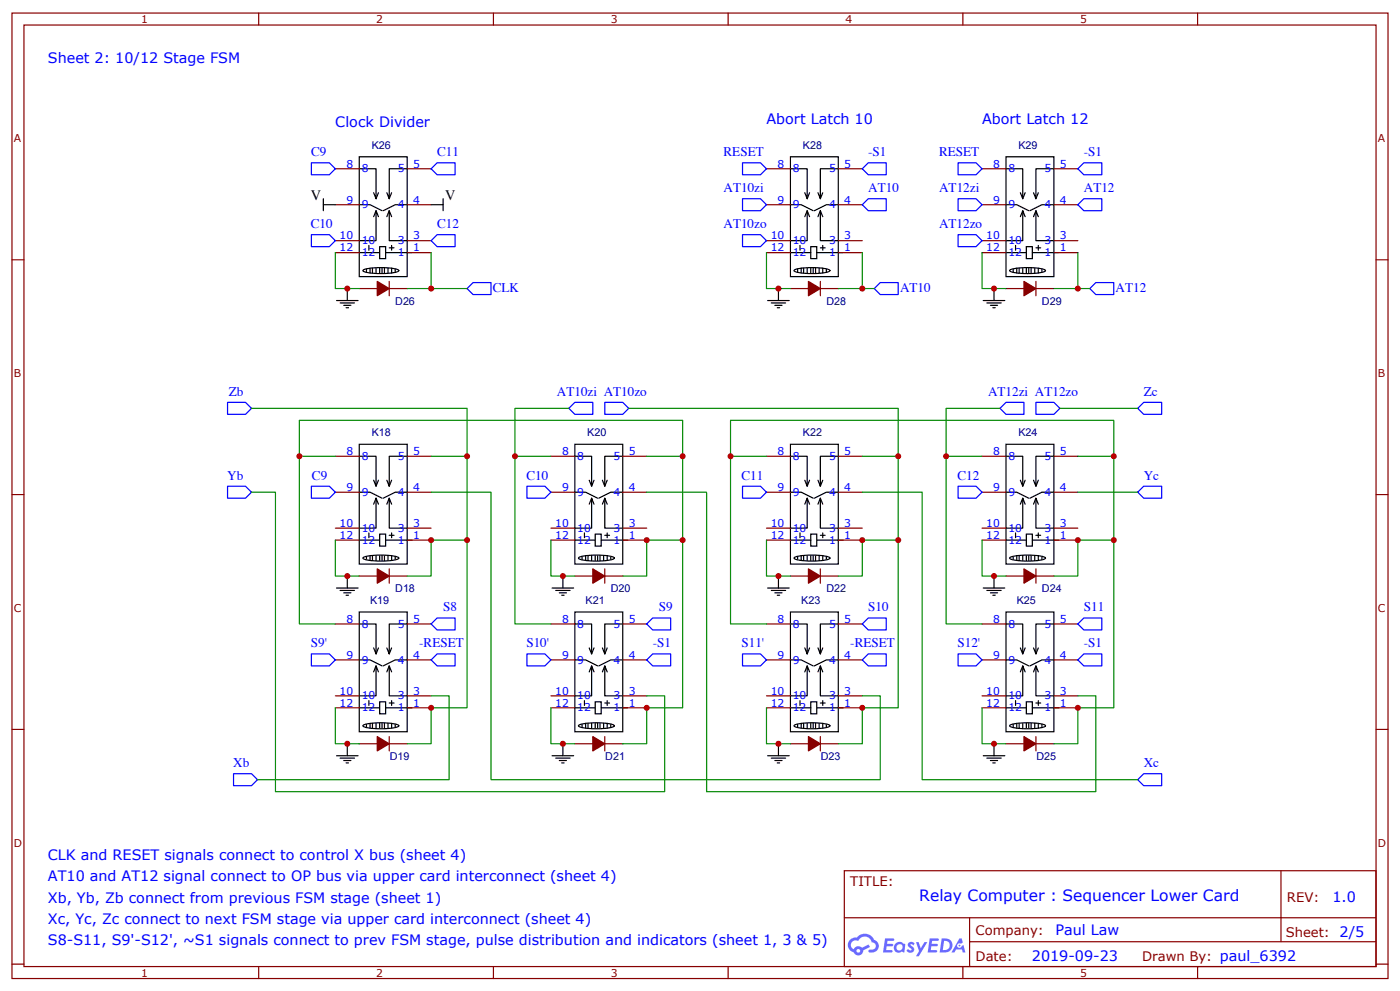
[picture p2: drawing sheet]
<svg xmlns="http://www.w3.org/2000/svg" width="412mm" height="292mm" viewBox="0 0 412 292" stroke-linecap="round" stroke-linejoin="round" font-family="sans-serif">
<g fill="none" stroke="#870000" stroke-width=".35">
<path d="M3.5 3.8h405.4v284.4h-405.4zM7.1 7.4h398.2v277.3h-398.2zM76.2 3.8v3.6M145.3 3.8v3.6M214.5 3.8v3.6M283.6 3.8v3.6M352.8 3.8v3.6M3.5 76.5h3.6M405.3 76.5h3.6M3.5 145.7h3.6M405.3 145.7h3.6M3.5 214.8h3.6"/>
<path d="M405.3 214.8h3.6M248.7 256.4h156.6v28.3h-156.6zM377.3 256.5v20.8M248.7 270.3h156.5M285.6 277.3h119.6M285.6 270.3v14.1M3.5 284h3.6M76.2 284.7v3.5M145.3 284.7v3.5M214.5 284.7v3.5M283.6 284.7v3.5M352.8 284.7v3.5"/>
<path d="M405.3 284h3.6"/>
</g>
<g fill="#5487ff">
<path d="M267.7 277.6a1.22 1.22 0 0 1 1.7 .3l-.4 .6a.47 .47 0 0 0-.3-.5 .47 .47 0 0 0-.5 .2l.1 .3a1.14 1.14 0 0 1 .8 1.7 1.14 1.14 0 0 1-1.9 0l-.2-.2 .5-.5 .7 .4a.29 .29 0 0 0 .3-.3 .29 .29 0 0 0-.2-.3 1.04 1.04 0 0 1-.6-1.7z"/>
<path d="M260.7 276.4h2.4l.3 .1-.2 .5-1.8 .1-.1 .9h1.5l.3 .3-.3 .4h-1.6l-.2 1.1h1.7l.2 .4-.2 .3h-2.6z"/>
<path d="M273.8 276.4h2.4l.3 .1-.1 .5-1.8 .1-.2 .9h1.6l.3 .3-.4 .4h-1.6l-.1 1.1h1.7l.2 .4-.2 .3h-2.6z"/>
<path d="M282.6 276.4h.7l.3 1.2-.6 .3a.69 .69 0 0 0-1 .3 .69 .69 0 0 0 .4 1 .69 .69 0 0 0 .9-.6l.5-.3 .6 2.2h-.8l-.2-.9h-1.8l-.5 .9h-.8z"/>
<path d="M269.8 277.4h.8l.6 1.9 1.1-1.9h.9l-2.6 4.2h-.8l.9-1.5z"/>
<path d="M277.4 276.4l-.6 4.1h1.3a2.11 2.11 0 0 0 2.5-2.1 2.11 2.11 0 0 0-2.5-2zM278.1 277.1a1.39 1.39 0 0 1 1.7 1.4 1.39 1.39 0 0 1-1.8 1.3h-.3z"/>
<path d="M263.7 278a1.54 1.54 0 0 0-.1 2.1 1.54 1.54 0 0 0 2.2 .2l.6 .2 .3-2.3-.2-.2-.4-.1a1.49 1.49 0 0 0-2.4 .1zM264 279a.94 .94 0 0 1 1.8 0 .94 .94 0 0 1-1.8 0z"/>
<path d="M250.4 276.7a2.18 2.18 0 0 0 1.1 3.8 1.44 1.44 0 0 0 1.6 .9 1.44 1.44 0 0 0 1.2-1.5l2-1-.5-.7-1.9 .9a1.47 1.47 0 0 0-2.4 .5 1.39 1.39 0 0 1-.7-2 1.39 1.39 0 0 1 2-.5 2.12 2.12 0 0 1 2.2-1.3 2.12 2.12 0 0 1 1.9 1.7 1.14 1.14 0 0 1 1.1 1.4 1.14 1.14 0 0 1-1.7 .8 .43 .43 0 0 0-.5 .3 .43 .43 0 0 0 .4 .5 1.98 1.98 0 0 0 2.5-1.2 1.98 1.98 0 0 0-1.2-2.5 3.1 3.1 0 0 0-5.3-.7l-.9 .1zM252.3 280a.55 .55 0 0 1 1.1 0 .55 .55 0 0 1-1.1 0z"/>
<circle cx="282.6" cy="278.5" r=".26"/>
</g>
<g fill="none" stroke="#870000" stroke-width=".35">
<path d="M98.8 49.7h7M119.9 49.7h7.1M225.8 49.7h7M246.9 49.7h7.1M289.3 49.7h7M310.4 49.7h7.1M98.8 74.4h7M98.8 70.9h7M98.8 60.3h7M119.9 74.4h7.1M119.9 70.9h7.1M119.9 60.3h7.1"/>
<path d="M225.8 74.4h7M225.8 70.9h7M225.8 60.3h7M246.9 74.4h7.1M246.9 70.9h7.1M246.9 60.3h7.1M289.3 74.4h7M289.3 70.9h7M289.3 60.3h7M310.4 74.4h7.1M310.4 70.9h7.1M310.4 60.3h7.1"/>
<path d="M105.8 85h5.3M114.7 82.9v4.2M114.7 85h5.2M232.8 85h5.3M241.7 82.9v4.2M241.7 85h5.2M296.3 85h5.3M305.2 82.9v4.2M305.2 85h5.2M98.8 134.4h7M119.9 134.4h7.1M162.3 134.4h7"/>
<path d="M183.4 134.4h7.1M225.8 134.4h7M246.9 134.4h7.1M289.3 134.4h7M310.4 134.4h7.1M98.8 159.1h7M98.8 155.5h7M98.8 145h7M119.9 159.1h7.1M119.9 155.5h7.1M119.9 145h7.1M162.3 159.1h7"/>
<path d="M162.3 155.5h7M162.3 145h7M183.4 159.1h7.1M183.4 155.5h7.1M183.4 145h7.1M225.8 159.1h7M225.8 155.5h7M225.8 145h7M246.9 159.1h7.1M246.9 155.5h7.1M246.9 145h7.1M289.3 159.1h7"/>
<path d="M289.3 155.5h7M289.3 145h7M310.4 159.1h7.1M310.4 155.5h7.1M310.4 145h7.1M105.8 169.7h5.3M114.7 167.5v4.3M114.7 169.7h5.2M169.3 169.7h5.3M178.2 169.7h5.2M178.2 167.5v4.3M232.8 169.7h5.3"/>
<path d="M241.7 169.7h5.2M241.7 167.5v4.3M296.3 169.7h5.3M305.2 169.7h5.2M305.2 167.5v4.3M98.8 194.3h7M98.8 183.8h7M119.9 194.3h7.1M119.9 183.8h7.1M162.3 194.3h7M162.3 183.8h7M183.4 194.3h7.1"/>
<path d="M183.4 183.8h7.1M225.8 194.3h7M225.8 183.8h7M246.9 194.3h7.1M246.9 183.8h7.1M289.3 194.3h7M289.3 183.8h7M310.4 194.3h7.1M310.4 183.8h7.1M98.8 208.5h7M98.8 204.9h7M105.8 219h5.3"/>
<path d="M114.7 216.9v4.3M114.7 219h5.2M119.9 208.5h7.1M119.9 204.9h7.1M162.3 208.5h7M162.3 204.9h7M169.3 219h5.3M178.2 219h5.2M178.2 216.9v4.3M183.4 208.5h7.1M183.4 204.9h7.1M225.8 208.5h7"/>
<path d="M225.8 204.9h7M232.8 219h5.3M241.7 219h5.2M241.7 216.9v4.3M246.9 208.5h7.1M246.9 204.9h7.1M289.3 208.5h7M289.3 204.9h7M296.3 219h5.3M305.2 219h5.2M305.2 216.9v4.3M310.4 208.5h7.1"/>
<path d="M310.4 204.9h7.1"/>
</g>
<g fill="#870000" stroke="#870000" stroke-width=".35">
<path d="M111.1 216.9l3.6 2.1-3.6 2.2z"/>
<path d="M111.1 167.5l3.6 2.2-3.6 2.1z"/>
<path d="M174.6 167.5l3.6 2.2-3.6 2.1z"/>
<path d="M174.6 216.9l3.6 2.1-3.6 2.2z"/>
<path d="M238.1 167.5l3.6 2.2-3.6 2.1z"/>
<path d="M238.1 216.9l3.6 2.1-3.6 2.2z"/>
<path d="M301.6 167.5l3.6 2.2-3.6 2.1z"/>
<path d="M301.6 216.9l3.6 2.1-3.6 2.2z"/>
<path d="M111.1 82.9l3.6 2.1-3.6 2.1z"/>
<path d="M238.1 82.9l3.6 2.1-3.6 2.1z"/>
<path d="M301.6 82.9l3.6 2.1-3.6 2.1z"/>
</g>
<g fill="none" stroke="#000" stroke-width=".35">
<path d="M95.2 58.5v3.6M105.8 46.2h14.1v35.3h-14.1zM105.8 49.7h5v8.8l-.7-1.7M111.5 56.8l-.7 1.7M115.4 56.8l-.7 1.7M119.9 49.7h-5.2v8.8l-.8-1.7M130.5 58.5v3.6M232.8 46.2h14.1v35.3h-14.1zM232.8 49.7h5v8.8l-.7-1.7M238.5 56.8l-.7 1.7M242.4 56.8l-.7 1.7M246.9 49.7h-5.2v8.8l-.8-1.7"/>
<path d="M296.3 46.2h14.1v35.3h-14.1zM296.3 49.7h5v8.8l-.7-1.7M302 56.8l-.7 1.7M305.9 56.8l-.7 1.7M310.4 49.7h-5.2v8.8l-.8-1.7M95.2 60.3h3.6M105.8 60.3h3.2l3.5 1.8M105.8 74.4h6M107 79.5a19.4 19.4 0 0 1 10.4 0l.1 .2a8.7 8.7 0 0 1-5.3 .9 8.7 8.7 0 0 1-5.3-.9zM107.9 79.3v.7M108.7 72.3v1.4M109 79v1.4"/>
<path d="M109.7 79v1.4M110.8 79v1.4M110.8 62.1l-.7 1.7M111.5 63.8l-.7-1.7v8.8h-5M111.8 72.6h1.8v3.6h-1.8zM111.8 79v1.4M112.5 79v1.4M113.2 79v1.4M113.6 74.4h7.8M114.3 79v1.4M114.7 73h1.4M114.7 62.1l-.8 1.7"/>
<path d="M115.4 63.8l-.7-1.7v8.8h5.2M115.4 72.3v1.4M115.4 79v1.4M116.4 79.3v.7M119.9 60.3h-3.5l-3.5 1.8M127 60.3h3.5M232.8 60.3h3.2l3.5 1.8M232.8 74.4h6M234 79.5a19.4 19.4 0 0 1 10.4 0l.1 .2a8.7 8.7 0 0 1-5.3 .9 8.7 8.7 0 0 1-5.3-.9zM234.9 79.3v.7M235.7 72.3v1.4M236 79v1.4"/>
<path d="M236.7 79v1.4M237.8 79v1.4M237.8 62.1l-.7 1.7M238.5 63.8l-.7-1.7v8.8h-5M238.8 72.6h1.8v3.6h-1.8zM238.8 79v1.4M239.5 79v1.4M240.2 79v1.4M240.6 74.4h7.8M241.3 79v1.4M241.7 73h1.4M241.7 62.1l-.8 1.7"/>
<path d="M242.4 63.8l-.7-1.7v8.8h5.2M242.4 72.3v1.4M242.4 79v1.4M243.4 79.3v.7M246.9 60.3h-3.5l-3.5 1.8M296.3 60.3h3.2l3.5 1.8M296.3 74.4h6M297.5 79.5a19.4 19.4 0 0 1 10.4 0l.1 .2a8.7 8.7 0 0 1-5.3 .9 8.7 8.7 0 0 1-5.3-.9zM298.4 79.3v.7M299.2 72.3v1.4M299.5 79v1.4M300.2 79v1.4"/>
<path d="M301.3 79v1.4M301.3 62.1l-.7 1.7M302 63.8l-.7-1.7v8.8h-5M302.3 72.6h1.8v3.6h-1.8zM302.3 79v1.4M303 79v1.4M303.7 79v1.4M304.1 74.4h7.8M304.8 79v1.4M305.2 73h1.4M305.2 62.1l-.8 1.7M305.9 63.8l-.7-1.7v8.8h5.2"/>
<path d="M305.9 72.3v1.4M305.9 79v1.4M306.9 79.3v.7M310.4 60.3h-3.5l-3.5 1.8M99.1 88.5h6.4M100.2 89.2h4.2M101.2 89.9h2.2M102 90.6h.7M102.3 85v3.5M226.1 88.5h6.4M227.2 89.2h4.2M228.2 89.9h2.2"/>
<path d="M229 90.6h.7M229.3 85v3.5M289.6 88.5h6.4M290.7 89.2h4.2M291.7 89.9h2.2M292.5 90.6h.7M292.8 85v3.5M105.8 130.8h14.1v35.3h-14.1zM105.8 134.4h5v8.8l-.7-1.8M119.9 134.4h-5.2v8.8l-.8-1.8M169.3 130.8h14.1v35.3h-14.1zM169.3 134.4h5v8.8l-.7-1.8"/>
<path d="M183.4 134.4h-5.2v8.8l-.8-1.8M232.8 130.8h14.1v35.3h-14.1zM232.8 134.4h5v8.8l-.7-1.8M246.9 134.4h-5.2v8.8l-.8-1.8M296.3 130.8h14.1v35.3h-14.1zM296.3 134.4h5v8.8l-.7-1.8M310.4 134.4h-5.2v8.8l-.8-1.8M105.8 145h3.2l3.5 1.7M105.8 159.1h6M108.7 157v1.4M110.8 146.7l-.7 1.8M111.5 148.5l-.7-1.8v8.8h-5"/>
<path d="M111.5 141.4l-.7 1.8M111.8 157.3h1.8v3.5h-1.8zM113.6 159.1h7.8M114.7 157.7h1.4M114.7 146.7l-.8 1.8M115.4 148.5l-.7-1.8v8.8h5.2M115.4 157v1.4M115.4 141.4l-.7 1.8M119.9 145h-3.5l-3.5 1.7M169.3 145h3.2l3.5 1.7M169.3 159.1h6M172.2 157v1.4"/>
<path d="M174.3 146.7l-.7 1.8M175 148.5l-.7-1.8v8.8h-5M175 141.4l-.7 1.8M175.3 157.3h1.8v3.5h-1.8zM177.1 159.1h7.8M178.2 157.7h1.4M178.2 146.7l-.8 1.8M178.9 148.5l-.7-1.8v8.8h5.2M178.9 141.4l-.7 1.8M178.9 157v1.4M183.4 145h-3.5l-3.5 1.7M232.8 145h3.2l3.5 1.7"/>
<path d="M232.8 159.1h6M235.7 157v1.4M237.8 146.7l-.7 1.8M238.5 148.5l-.7-1.8v8.8h-5M238.5 141.4l-.7 1.8M238.8 157.3h1.8v3.5h-1.8zM240.6 159.1h7.8M241.7 157.7h1.4M241.7 146.7l-.8 1.8M242.4 148.5l-.7-1.8v8.8h5.2M242.4 141.4l-.7 1.8M242.4 157v1.4"/>
<path d="M246.9 145h-3.5l-3.5 1.7M296.3 145h3.2l3.5 1.7M296.3 159.1h6M299.2 157v1.4M301.3 146.7l-.7 1.8M302 148.5l-.7-1.8v8.8h-5M302 141.4l-.7 1.8M302.3 157.3h1.8v3.5h-1.8zM304.1 159.1h7.8M305.2 157.7h1.4M305.2 146.7l-.8 1.8M305.9 148.5l-.7-1.8v8.8h5.2"/>
<path d="M305.9 141.4l-.7 1.8M305.9 157v1.4M310.4 145h-3.5l-3.5 1.7M99.1 173.2h6.4M100.2 173.9h4.2M101.2 174.6h2.2M102 175.3h.7M102.3 169.7v3.5M107 164.2a19.4 19.4 0 0 1 10.4 0l.1 .2a8.7 8.7 0 0 1-5.3 .8 8.7 8.7 0 0 1-5.3-.8zM107.9 164v.7M109 163.7v1.4M109.7 163.7v1.4"/>
<path d="M110.8 163.7v1.4M111.8 163.7v1.4M112.5 163.7v1.4M113.2 163.7v1.4M114.3 163.7v1.4M115.4 163.7v1.4M116.4 164v.7M162.6 173.2h6.4M163.7 173.9h4.2M164.7 174.6h2.2M165.5 175.3h.7M165.8 169.7v3.5"/>
<path d="M170.5 164.2a19.4 19.4 0 0 1 10.4 0l.1 .2a8.7 8.7 0 0 1-5.3 .8 8.7 8.7 0 0 1-5.3-.8zM171.4 164v.7M172.5 163.7v1.4M173.2 163.7v1.4M174.3 163.7v1.4M175.3 163.7v1.4M176 163.7v1.4M176.7 163.7v1.4M177.8 163.7v1.4M178.9 163.7v1.4M179.9 164v.7M226.1 173.2h6.4"/>
<path d="M227.2 173.9h4.2M228.2 174.6h2.2M229 175.3h.7M229.3 169.7v3.5M234 164.2a19.4 19.4 0 0 1 10.4 0l.1 .2a8.7 8.7 0 0 1-5.3 .8 8.7 8.7 0 0 1-5.3-.8zM234.9 164v.7M236 163.7v1.4M236.7 163.7v1.4M237.8 163.7v1.4M238.8 163.7v1.4M239.5 163.7v1.4M240.2 163.7v1.4"/>
<path d="M241.3 163.7v1.4M242.4 163.7v1.4M243.4 164v.7M289.6 173.2h6.4M290.7 173.9h4.2M291.7 174.6h2.2M292.5 175.3h.7M292.8 169.7v3.5M297.5 164.2a19.4 19.4 0 0 1 10.4 0l.1 .2a8.7 8.7 0 0 1-5.3 .8 8.7 8.7 0 0 1-5.3-.8zM298.4 164v.7M299.5 163.7v1.4M300.2 163.7v1.4"/>
<path d="M301.3 163.7v1.4M302.3 163.7v1.4M303 163.7v1.4M303.7 163.7v1.4M304.8 163.7v1.4M305.9 163.7v1.4M306.9 164v.7M105.8 180.2h14.1v35.3h-14.1zM105.8 194.3h3.2l3.5 1.8M105.8 183.8h5v8.8l-.7-1.8M110.8 196.1l-.7 1.8M111.5 197.9l-.7-1.8v8.8h-5"/>
<path d="M111.5 190.8l-.7 1.8M114.7 196.1l-.8 1.8M115.4 197.9l-.7-1.8v8.8h5.2M115.4 190.8l-.7 1.8M119.9 194.3h-3.5l-3.5 1.8M119.9 183.8h-5.2v8.8l-.8-1.8M169.3 180.2h14.1v35.3h-14.1zM169.3 194.3h3.2l3.5 1.8M169.3 183.8h5v8.8l-.7-1.8M174.3 196.1l-.7 1.8M175 197.9l-.7-1.8v8.8h-5M175 190.8l-.7 1.8"/>
<path d="M178.2 196.1l-.8 1.8M178.9 197.9l-.7-1.8v8.8h5.2M178.9 190.8l-.7 1.8M183.4 194.3h-3.5l-3.5 1.8M183.4 183.8h-5.2v8.8l-.8-1.8M232.8 180.2h14.1v35.3h-14.1zM232.8 194.3h3.2l3.5 1.8M232.8 183.8h5v8.8l-.7-1.8M237.8 196.1l-.7 1.8M238.5 197.9l-.7-1.8v8.8h-5M238.5 190.8l-.7 1.8M241.7 196.1l-.8 1.8"/>
<path d="M242.4 197.9l-.7-1.8v8.8h5.2M242.4 190.8l-.7 1.8M246.9 194.3h-3.5l-3.5 1.8M246.9 183.8h-5.2v8.8l-.8-1.8M296.3 180.2h14.1v35.3h-14.1zM296.3 194.3h3.2l3.5 1.8M296.3 183.8h5v8.8l-.7-1.8M301.3 196.1l-.7 1.8M302 197.9l-.7-1.8v8.8h-5M302 190.8l-.7 1.8M305.2 196.1l-.8 1.8M305.9 197.9l-.7-1.8v8.8h5.2"/>
<path d="M305.9 190.8l-.7 1.8M310.4 194.3h-3.5l-3.5 1.8M310.4 183.8h-5.2v8.8l-.8-1.8M102.3 219v3.6M105.8 208.5h6M107 213.6a19.4 19.4 0 0 1 10.4 0l.1 .1a8.7 8.7 0 0 1-5.3 .9 8.7 8.7 0 0 1-5.3-.9zM107.9 213.4v.7M108.7 206.3v1.5M109 213v1.5M109.7 213v1.5M110.8 213v1.5M111.8 206.7h1.8v3.5h-1.8z"/>
<path d="M111.8 213v1.5M112.5 213v1.5M113.2 213v1.5M113.6 208.5h7.8M114.3 213v1.5M114.7 207h1.4M115.4 206.3v1.5M115.4 213v1.5M116.4 213.4v.7M165.8 219v3.6M169.3 208.5h6M170.5 213.6a19.4 19.4 0 0 1 10.4 0l.1 .1a8.7 8.7 0 0 1-5.3 .9 8.7 8.7 0 0 1-5.3-.9z"/>
<path d="M171.4 213.4v.7M172.2 206.3v1.5M172.5 213v1.5M173.2 213v1.5M174.3 213v1.5M175.3 206.7h1.8v3.5h-1.8zM175.3 213v1.5M176 213v1.5M176.7 213v1.5M177.1 208.5h7.8M177.8 213v1.5M178.2 207h1.4"/>
<path d="M178.9 206.3v1.5M178.9 213v1.5M179.9 213.4v.7M229.3 219v3.6M232.8 208.5h6M234 213.6a19.4 19.4 0 0 1 10.4 0l.1 .1a8.7 8.7 0 0 1-5.3 .9 8.7 8.7 0 0 1-5.3-.9zM234.9 213.4v.7M235.7 206.3v1.5M236 213v1.5M236.7 213v1.5M237.8 213v1.5M238.8 206.7h1.8v3.5h-1.8z"/>
<path d="M238.8 213v1.5M239.5 213v1.5M240.2 213v1.5M240.6 208.5h7.8M241.3 213v1.5M241.7 207h1.4M242.4 206.3v1.5M242.4 213v1.5M243.4 213.4v.7M292.8 219v3.6M296.3 208.5h6M297.5 213.6a19.4 19.4 0 0 1 10.4 0l.1 .1a8.7 8.7 0 0 1-5.3 .9 8.7 8.7 0 0 1-5.3-.9z"/>
<path d="M298.4 213.4v.7M299.2 206.3v1.5M299.5 213v1.5M300.2 213v1.5M301.3 213v1.5M302.3 206.7h1.8v3.5h-1.8zM302.3 213v1.5M303 213v1.5M303.7 213v1.5M304.1 208.5h7.8M304.8 213v1.5M305.2 207h1.4"/>
<path d="M305.9 206.3v1.5M305.9 213v1.5M306.9 213.4v.7M99.1 222.6h6.4M100.2 223.3h4.2M101.2 224h2.2M102 224.7h.7M162.6 222.6h6.4M163.7 223.3h4.2M164.7 224h2.2M165.5 224.7h.7M226.1 222.6h6.4"/>
<path d="M227.2 223.3h4.2M228.2 224h2.2M229 224.7h.7M289.6 222.6h6.4M290.7 223.3h4.2M291.7 224h2.2M292.5 224.7h.7"/>
</g>
<g fill="none" stroke="#00f" stroke-width=".35">
<path d="M91.7 47.9h5.3l1.8 1.8-1.8 1.8h-5.3zM127 49.7l1.8-1.8h5.3v3.6h-5.3zM218.7 58.5h5.3l1.8 1.8-1.8 1.8h-5.3zM218.7 47.9h5.3l1.8 1.8-1.8 1.8h-5.3zM254 49.7l1.8-1.8h5.3v3.6h-5.3zM282.2 47.9h5.3l1.8 1.8-1.8 1.8h-5.3zM282.2 58.5h5.3l1.8 1.8-1.8 1.8h-5.3zM317.5 49.7l1.8-1.8h5.3v3.6h-5.3zM91.7 69.1h5.3l1.8 1.8-1.8 1.7h-5.3zM127 70.9l1.8-1.8h5.3v3.5h-5.3zM218.7 69.1h5.3l1.8 1.8-1.8 1.7h-5.3zM254 60.3l1.8-1.8h5.3v3.6h-5.3z"/>
<path d="M282.2 69.1h5.3l1.8 1.8-1.8 1.7h-5.3zM317.5 60.3l1.8-1.8h5.3v3.6h-5.3zM139.3 83.2h5.3v3.5h-5.3l-1.7-1.7zM259.3 83.2h5.3v3.5h-5.3l-1.8-1.7zM322.8 83.2h5.3v3.5h-5.3l-1.8-1.7zM67 118.5h5.3l1.8 1.8-1.8 1.7h-5.3zM178.2 118.5h5.2l1.8 1.8-1.8 1.7h-5.2zM305.2 118.5h5.2l1.8 1.8-1.8 1.7h-5.2zM167.6 120.3l1.7-1.8h5.3v3.5h-5.3zM294.6 120.3l1.7-1.8h5.3v3.5h-5.3zM335.1 120.3l1.8-1.8h5.3v3.5h-5.3zM67 143.2h5.3l1.8 1.8-1.8 1.7h-5.3z"/>
<path d="M91.7 143.2h5.3l1.8 1.8-1.8 1.7h-5.3zM155.2 143.2h5.3l1.8 1.8-1.8 1.7h-5.3zM218.7 143.2h5.3l1.8 1.8-1.8 1.7h-5.3zM282.2 143.2h5.3l1.8 1.8-1.8 1.7h-5.3zM335.1 145l1.8-1.8h5.3v3.5h-5.3zM91.7 192.6h5.3l1.8 1.7-1.8 1.8h-5.3zM127 183.8l1.8-1.8h5.3v3.5h-5.3zM127 194.3l1.8-1.7h5.3v3.5h-5.3zM155.2 192.6h5.3l1.8 1.7-1.8 1.8h-5.3zM190.5 183.8l1.8-1.8h5.3v3.5h-5.3zM192.3 192.6h5.3v3.5h-5.3l-1.8-1.8zM218.7 192.6h5.3l1.8 1.7-1.8 1.8h-5.3z"/>
<path d="M254 183.8l1.8-1.8h5.3v3.5h-5.3zM255.8 192.6h5.3v3.5h-5.3l-1.8-1.8zM282.2 192.6h5.3l1.8 1.7-1.8 1.8h-5.3zM317.5 183.8l1.8-1.8h5.3v3.5h-5.3zM317.5 194.3l1.8-1.7h5.3v3.5h-5.3zM68.8 227.9h5.3l1.7 1.7-1.7 1.8h-5.3zM335.1 229.6l1.8-1.7h5.3v3.5h-5.3z"/>
</g>
<g fill="none" stroke="#008700" stroke-width=".35">
<path d="M98.8 74.4v10.6h7M127 74.4v10.6h-7.1M225.8 74.4v10.6h7M254 74.4v10.6h-7.1M289.3 74.4v10.6h7M317.5 74.4v10.6h-7.1M127 85h10.6M254 85h3.5M317.5 85h3.5M74.1 120.3h63.5v14.1M88.2 134.4v-10.6h112.9v10.6M98.8 134.4h-10.6v49.4h10.6"/>
<path d="M127 134.4h10.6v74.1h-10.6v10.5h-7.1M162.3 134.4h-10.6v49.4h10.6M167.6 120.3h-15.9v14.1M185.2 120.3h79.4v14.1M190.5 134.4h10.6v74.1h-10.6v10.5h-7.1M215.2 134.4v-10.6h112.9v10.6M225.8 134.4h-10.6v49.4h10.6M254 134.4h10.6v74.1h-10.6v10.5h-7.1M289.3 134.4h-10.6v49.4h10.6M294.6 120.3h-15.9v14.1M312.2 120.3h22.9M317.5 134.4h10.6v74.1h-10.6v10.5h-7.1"/>
<path d="M74.1 145h7v88.2h114.7v-28.3h-5.3M98.8 159.1v10.6h7M127 145h17.6v84.6h114.7v-24.7h-5.3M137.6 159.1h-10.6v10.6h-7.1M162.3 159.1v10.6h7M190.5 145h17.6v88.2h114.7v-28.3h-5.3M201.1 159.1h-10.6v10.6h-7.1M225.8 159.1v10.6h7M254 145h17.6v84.6h63.5M264.6 159.1h-10.6v10.6h-7.1M289.3 159.1v10.6h7M317.5 145h17.6"/>
<path d="M328.1 159.1h-10.6v10.6h-7.1M98.8 208.5v10.5h7M127 204.9h5.3v24.7h-56.5M162.3 208.5v10.5h7M225.8 208.5v10.5h7M289.3 208.5v10.5h7"/>
</g>
<g fill="#c00">
<circle cx="292.8" cy="85" r=".88"/>
<circle cx="317.5" cy="85" r=".88"/>
<circle cx="278.7" cy="134.4" r=".88"/>
<circle cx="215.2" cy="134.4" r=".88"/>
<circle cx="328.1" cy="134.4" r=".88"/>
<circle cx="151.7" cy="134.4" r=".88"/>
<circle cx="88.2" cy="134.4" r=".88"/>
<circle cx="201.1" cy="134.4" r=".88"/>
<circle cx="317.5" cy="159.1" r=".88"/>
<circle cx="328.1" cy="159.1" r=".88"/>
<circle cx="317.5" cy="208.5" r=".88"/>
<circle cx="292.8" cy="219" r=".88"/>
<circle cx="292.8" cy="169.7" r=".88"/>
<circle cx="190.5" cy="159.1" r=".88"/>
<circle cx="201.1" cy="159.1" r=".88"/>
<circle cx="190.5" cy="208.5" r=".88"/>
<circle cx="165.8" cy="219" r=".88"/>
<circle cx="165.8" cy="169.7" r=".88"/>
<circle cx="102.3" cy="169.7" r=".88"/>
<circle cx="102.3" cy="219" r=".88"/>
<circle cx="127" cy="208.5" r=".88"/>
<circle cx="137.6" cy="159.1" r=".88"/>
<circle cx="127" cy="159.1" r=".88"/>
<circle cx="229.3" cy="169.7" r=".88"/>
<circle cx="229.3" cy="219" r=".88"/>
<circle cx="254" cy="208.5" r=".88"/>
<circle cx="264.6" cy="159.1" r=".88"/>
<circle cx="254" cy="159.1" r=".88"/>
<circle cx="102.3" cy="85" r=".88"/>
<circle cx="127" cy="85" r=".88"/>
<circle cx="137.6" cy="134.4" r=".88"/>
<circle cx="264.6" cy="134.4" r=".88"/>
<circle cx="254" cy="85" r=".88"/>
<circle cx="229.3" cy="85" r=".88"/>
</g>
<text font-size="4.6" fill="#00f" x="270.8" y="265.5">Relay Computer : Sequencer Lower Card</text>
<g font-size="4.2" fill="#00f">
<text x="14.1" y="18.6">Sheet 2: 10/12 Stage FSM</text>
<text x="98.8" y="37.4">Clock Divider</text>
<text x="225.8" y="36.4">Abort Latch 10</text>
<text x="289.3" y="36.4">Abort Latch 12</text>
<text x="14.1" y="253.3">CLK and RESET signals connect to control X bus (sheet 4)</text>
<text x="14.1" y="259.6">AT10 and AT12 signal connect to OP bus via upper card interconnect (sheet 4)</text>
<text x="14.1" y="265.8">Xb, Yb, Zb connect from previous FSM stage (sheet 1)</text>
<text x="392.5" y="265.7">1.0</text>
<text x="14.1" y="272.1">Xc, Yc, Zc connect to next FSM stage via upper card interconnect (sheet 4)</text>
<text x="310.9" y="275.3">Paul Law</text>
<text x="14.1" y="278.4">S8-S11, S9'-S12', ~S1 signals connect to prev FSM stage, pulse distribution and indicators (sheet 1, 3 &amp; 5)</text>
<text x="304" y="283.1">2019-09-23</text>
</g>
<g font-size="4.2">
<text x="91.6" y="59">V</text>
<text x="131.2" y="59">V</text>
</g>
<g font-size="3.9" fill="#00f">
<text x="91.6" y="46">C9</text>
<text x="128.8" y="46">C11</text>
<text x="213.1" y="46">RESET</text>
<text x="255.8" y="46">-S1</text>
<text x="276.6" y="46">RESET</text>
<text x="319.3" y="46">-S1</text>
<text x="213.1" y="56.6">AT10zi</text>
<text x="255.8" y="56.6">AT10</text>
<text x="276.6" y="56.6">AT12zi</text>
<text x="319.3" y="56.6">AT12</text>
<text x="91.6" y="67.1">C10</text>
<text x="128.8" y="67.1">C12</text>
<text x="213.1" y="67.2">AT10zo</text>
<text x="276.6" y="67.2">AT12zo</text>
<text x="145.2" y="86">CLK</text>
<text x="265.1" y="86">AT10</text>
<text x="328.6" y="86">AT12</text>
<text x="67.4" y="116.5">Zb</text>
<text x="164" y="116.6">AT10zi AT10zo</text>
<text x="291" y="116.6">AT12zi AT12zo</text>
<text x="336.9" y="116.5">Zc</text>
<text x="66.9" y="141.2">Yb</text>
<text x="91.9" y="141.2">C9</text>
<text x="155.1" y="141.3">C10</text>
<text x="218.4" y="141.3">C11</text>
<text x="282.1" y="141.3">C12</text>
<text x="336.9" y="141.2">Yc</text>
<text x="130.5" y="180.1">S8</text>
<text x="194" y="180.1">S9</text>
<text x="255.8" y="180.1">S10</text>
<text x="319.3" y="180.1">S11</text>
<text x="91.6" y="190.6">S9'</text>
<text x="123.5" y="190.6">-RESET</text>
<text x="155" y="190.7">S10'</text>
<text x="192.3" y="190.6">-S1</text>
<text x="218.4" y="190.7">S11'</text>
<text x="250.5" y="190.6">-RESET</text>
<text x="282" y="190.7">S12'</text>
<text x="319.3" y="190.6">-S1</text>
<text x="68.7" y="225.9">Xb</text>
<text x="336.9" y="225.9">Xc</text>
</g>
<g font-size="3.9" fill="#800">
<text x="250.5" y="261">TITLE:</text>
<text x="379.1" y="265.7">REV:</text>
<text x="287.4" y="275.2">Company:</text>
<text x="378.7" y="275.8">Sheet: 2/5</text>
<text x="287.4" y="282.9">Date:</text>
<text x="336.4" y="283">Drawn By: paul_6392</text>
</g>
<g font-size="3.2" fill="#800">
<text x="41.6" y="6.8">1</text>
<text x="110.8" y="6.8">2</text>
<text x="179.9" y="6.8">3</text>
<text x="249.1" y="6.8">4</text>
<text x="318.2" y="6.8">5</text>
<text x="4.1" y="41.9">A</text>
<text x="405.9" y="41.9">A</text>
<text x="4.1" y="111.1">B</text>
<text x="405.9" y="111.1">B</text>
<text x="4.1" y="180.2">C</text>
<text x="405.9" y="180.2">C</text>
<text x="4.1" y="249.4">D</text>
<text x="405.9" y="249.4">D</text>
<text x="41.6" y="287.7">1</text>
<text x="110.8" y="287.7">2</text>
<text x="179.9" y="287.7">3</text>
<text x="249.1" y="287.7">4</text>
<text x="318.2" y="287.7">5</text>
</g>
<g font-size="3.2" fill="#000080">
<text x="109.5" y="43.9">K26</text>
<text x="236.5" y="43.9">K28</text>
<text x="300" y="43.9">K29</text>
<text x="116.4" y="89.7">D26</text>
<text x="243.4" y="89.8">D28</text>
<text x="306.9" y="89.8">D29</text>
<text x="109.5" y="128.5">K18</text>
<text x="173" y="128.5">K20</text>
<text x="236.5" y="128.5">K22</text>
<text x="300" y="128.5">K24</text>
<text x="109" y="177.9">K19</text>
<text x="116.4" y="174.4">D18</text>
<text x="172.5" y="177.9">K21</text>
<text x="179.9" y="174.4">D20</text>
<text x="236" y="177.9">K23</text>
<text x="243.4" y="174.4">D22</text>
<text x="299.5" y="177.9">K25</text>
<text x="306.9" y="174.4">D24</text>
<text x="114.8" y="223.7">D19</text>
<text x="178.3" y="223.7">D21</text>
<text x="241.8" y="223.7">D23</text>
<text x="305.3" y="223.7">D25</text>
</g>
<g font-size="3.2" fill="#00f">
<text x="102.1" y="49.4">8</text>
<text x="106.5" y="50.8">8</text>
<text x="117.2" y="50.8">5</text>
<text x="121.7" y="49.4">5</text>
<text x="229.1" y="49.4">8</text>
<text x="233.5" y="50.8">8</text>
<text x="244.2" y="50.8">5</text>
<text x="248.7" y="49.4">5</text>
<text x="292.6" y="49.4">8</text>
<text x="297" y="50.8">8</text>
<text x="307.7" y="50.8">5</text>
<text x="312.2" y="49.4">5</text>
<text x="102.1" y="59.9">9</text>
<text x="121.7" y="59.9">4</text>
<text x="229.1" y="59.9">9</text>
<text x="248.7" y="59.9">4</text>
<text x="292.6" y="59.9">9</text>
<text x="312.2" y="59.9">4</text>
<text x="106.5" y="61.3">9</text>
<text x="117.2" y="61.3">4</text>
<text x="233.5" y="61.3">9</text>
<text x="244.2" y="61.3">4</text>
<text x="297" y="61.3">9</text>
<text x="307.7" y="61.3">4</text>
<text x="100" y="70.5">10</text>
<text x="106.5" y="71.9">10</text>
<text x="117.2" y="71.9">3</text>
<text x="121.7" y="70.5">3</text>
<text x="227" y="70.5">10</text>
<text x="233.5" y="71.9">10</text>
<text x="244.2" y="71.9">3</text>
<text x="248.7" y="70.5">3</text>
<text x="290.5" y="70.5">10</text>
<text x="297" y="71.9">10</text>
<text x="307.7" y="71.9">3</text>
<text x="312.2" y="70.5">3</text>
<text x="100" y="74">12</text>
<text x="106.5" y="75.5">12</text>
<text x="117.2" y="75.5">1</text>
<text x="121.7" y="74">1</text>
<text x="227" y="74">12</text>
<text x="233.5" y="75.5">12</text>
<text x="244.2" y="75.5">1</text>
<text x="248.7" y="74">1</text>
<text x="290.5" y="74">12</text>
<text x="297" y="75.5">12</text>
<text x="307.7" y="75.5">1</text>
<text x="312.2" y="74">1</text>
<text x="102.1" y="134">8</text>
<text x="106.5" y="135.4">8</text>
<text x="117.2" y="135.4">5</text>
<text x="121.7" y="134">5</text>
<text x="165.6" y="134">8</text>
<text x="170" y="135.4">8</text>
<text x="180.7" y="135.4">5</text>
<text x="185.2" y="134">5</text>
<text x="229.1" y="134">8</text>
<text x="233.5" y="135.4">8</text>
<text x="244.2" y="135.4">5</text>
<text x="248.7" y="134">5</text>
<text x="292.6" y="134">8</text>
<text x="297" y="135.4">8</text>
<text x="307.7" y="135.4">5</text>
<text x="312.2" y="134">5</text>
<text x="102.1" y="144.6">9</text>
<text x="106.5" y="146">9</text>
<text x="117.2" y="146">4</text>
<text x="121.7" y="144.6">4</text>
<text x="165.6" y="144.6">9</text>
<text x="170" y="146">9</text>
<text x="180.7" y="146">4</text>
<text x="185.2" y="144.6">4</text>
<text x="229.1" y="144.6">9</text>
<text x="233.5" y="146">9</text>
<text x="244.2" y="146">4</text>
<text x="248.7" y="144.6">4</text>
<text x="292.6" y="144.6">9</text>
<text x="297" y="146">9</text>
<text x="307.7" y="146">4</text>
<text x="312.2" y="144.6">4</text>
<text x="100" y="155.2">10</text>
<text x="121.7" y="155.2">3</text>
<text x="163.5" y="155.2">10</text>
<text x="185.2" y="155.2">3</text>
<text x="227" y="155.2">10</text>
<text x="248.7" y="155.2">3</text>
<text x="290.5" y="155.2">10</text>
<text x="312.2" y="155.2">3</text>
<text x="100" y="158.7">12</text>
<text x="106.5" y="160.1">12</text>
<text x="106.5" y="156.6">10</text>
<text x="117.2" y="156.6">3</text>
<text x="117.2" y="160.1">1</text>
<text x="121.7" y="158.7">1</text>
<text x="163.5" y="158.7">12</text>
<text x="170" y="160.1">12</text>
<text x="170" y="156.6">10</text>
<text x="180.7" y="156.6">3</text>
<text x="180.7" y="160.1">1</text>
<text x="185.2" y="158.7">1</text>
<text x="227" y="158.7">12</text>
<text x="233.5" y="160.1">12</text>
<text x="233.5" y="156.6">10</text>
<text x="244.2" y="156.6">3</text>
<text x="244.2" y="160.1">1</text>
<text x="248.7" y="158.7">1</text>
<text x="290.5" y="158.7">12</text>
<text x="297" y="160.1">12</text>
<text x="297" y="156.6">10</text>
<text x="307.7" y="156.6">3</text>
<text x="307.7" y="160.1">1</text>
<text x="312.2" y="158.7">1</text>
<text x="102.1" y="183.4">8</text>
<text x="106.5" y="184.8">8</text>
<text x="117.2" y="184.8">5</text>
<text x="121.7" y="183.4">5</text>
<text x="165.6" y="183.4">8</text>
<text x="170" y="184.8">8</text>
<text x="180.7" y="184.8">5</text>
<text x="185.2" y="183.4">5</text>
<text x="229.1" y="183.4">8</text>
<text x="233.5" y="184.8">8</text>
<text x="244.2" y="184.8">5</text>
<text x="248.7" y="183.4">5</text>
<text x="292.6" y="183.4">8</text>
<text x="297" y="184.8">8</text>
<text x="307.7" y="184.8">5</text>
<text x="312.2" y="183.4">5</text>
<text x="102.1" y="194">9</text>
<text x="106.5" y="195.4">9</text>
<text x="117.2" y="195.4">4</text>
<text x="121.7" y="194">4</text>
<text x="165.6" y="194">9</text>
<text x="170" y="195.4">9</text>
<text x="180.7" y="195.4">4</text>
<text x="185.2" y="194">4</text>
<text x="229.1" y="194">9</text>
<text x="233.5" y="195.4">9</text>
<text x="244.2" y="195.4">4</text>
<text x="248.7" y="194">4</text>
<text x="292.6" y="194">9</text>
<text x="297" y="195.4">9</text>
<text x="307.7" y="195.4">4</text>
<text x="312.2" y="194">4</text>
<text x="100" y="208.1">12</text>
<text x="100" y="204.6">10</text>
<text x="106.5" y="209.5">12</text>
<text x="106.5" y="206">10</text>
<text x="117.2" y="206">3</text>
<text x="117.2" y="209.5">1</text>
<text x="121.7" y="204.6">3</text>
<text x="121.7" y="208.1">1</text>
<text x="163.5" y="208.1">12</text>
<text x="163.5" y="204.6">10</text>
<text x="170" y="209.5">12</text>
<text x="170" y="206">10</text>
<text x="180.7" y="206">3</text>
<text x="180.7" y="209.5">1</text>
<text x="185.2" y="204.6">3</text>
<text x="185.2" y="208.1">1</text>
<text x="227" y="208.1">12</text>
<text x="227" y="204.6">10</text>
<text x="233.5" y="209.5">12</text>
<text x="233.5" y="206">10</text>
<text x="244.2" y="206">3</text>
<text x="244.2" y="209.5">1</text>
<text x="248.7" y="204.6">3</text>
<text x="248.7" y="208.1">1</text>
<text x="290.5" y="208.1">12</text>
<text x="290.5" y="204.6">10</text>
<text x="297" y="209.5">12</text>
<text x="297" y="206">10</text>
<text x="307.7" y="206">3</text>
<text x="307.7" y="209.5">1</text>
<text x="312.2" y="204.6">3</text>
<text x="312.2" y="208.1">1</text>
</g>
</svg>
